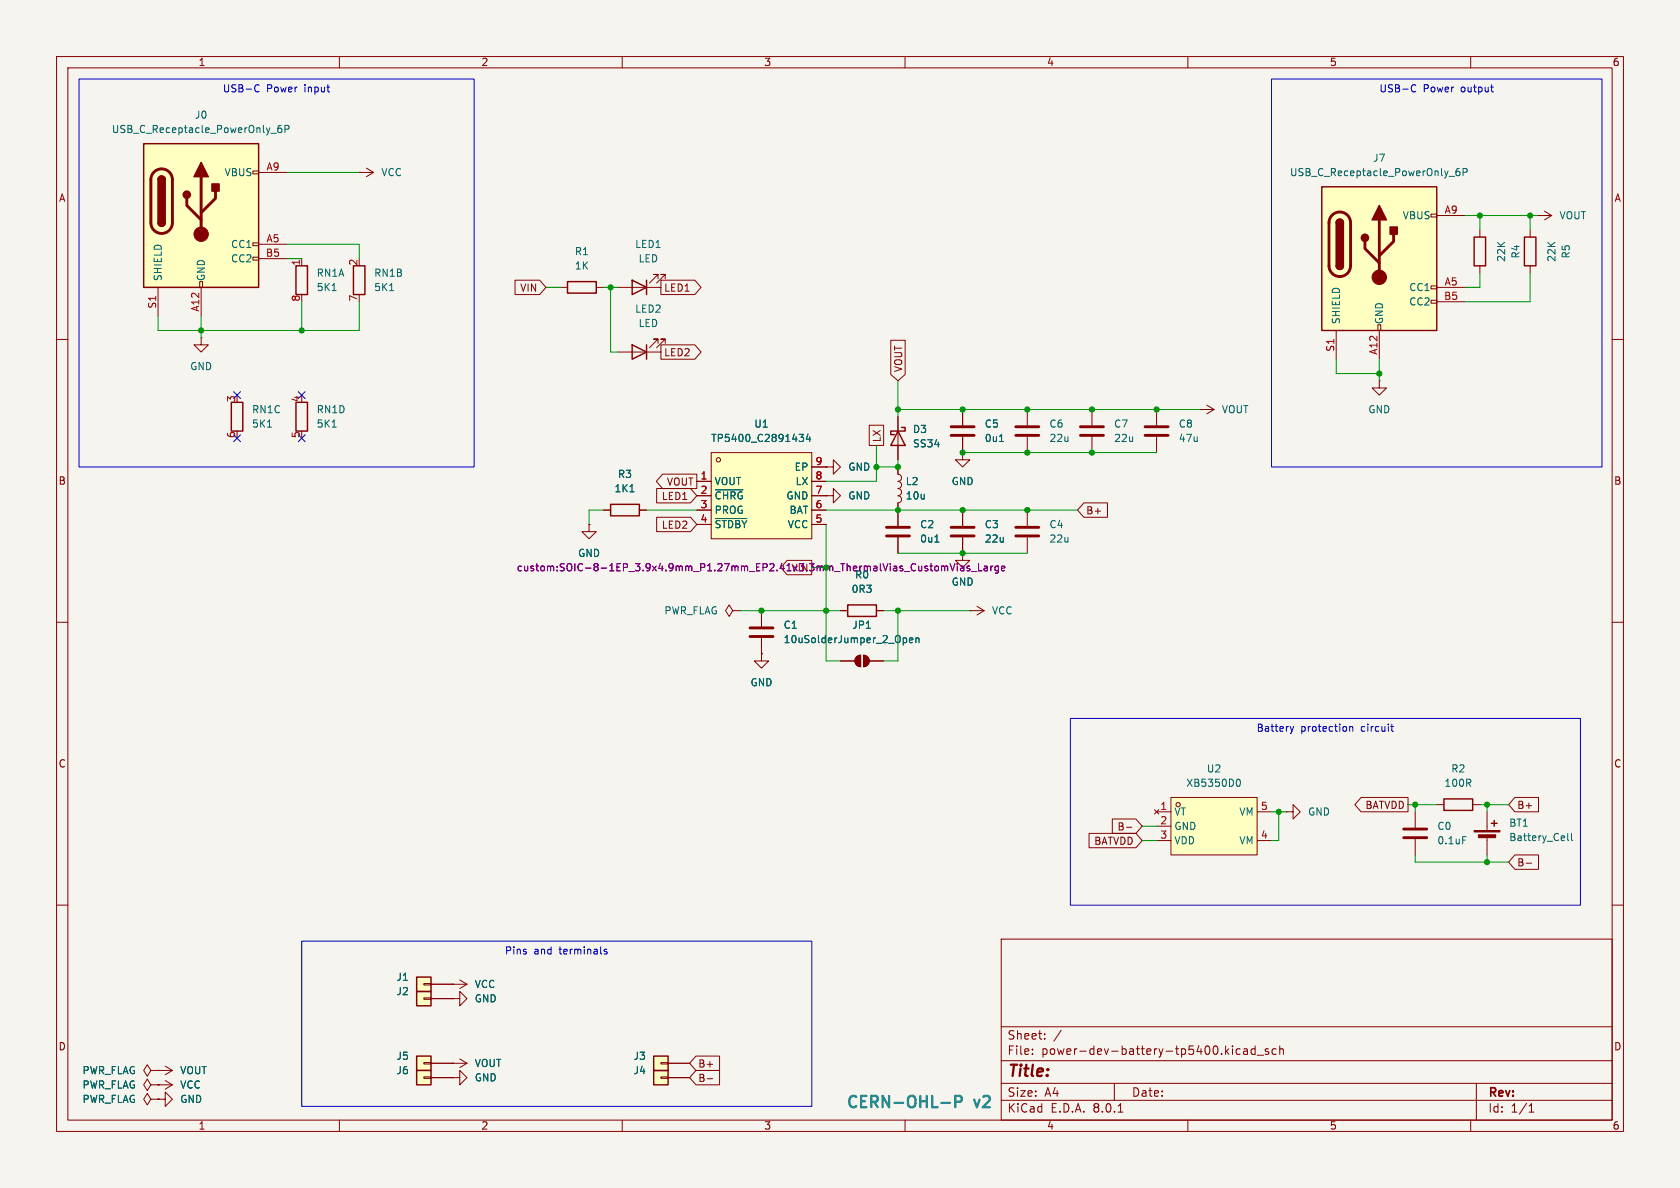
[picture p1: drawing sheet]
<svg xmlns="http://www.w3.org/2000/svg" width="297mm" height="210mm" viewBox="0 0 297 210" stroke-linecap="round" stroke-linejoin="round" font-family="sans-serif">
<path d="M0 0h297v210h-297z" fill="#f5f4ef" stroke="#f5f4ef" stroke-width=".18"/>
<g fill="none" stroke="#840000" stroke-width=".18">
<path d="M10 10h277v190h-277zM12 12h273v186h-273zM60 10v2M110 10v2M160 10v2M210 10v2M260 10v2M271.8 38.1h.1M271.8 38.1h2.5M273 37.3l1.3 .8M274.3 38.1l-1.3 .8M10 60h2"/>
<path d="M270.5 40.6v1.3M270.5 47v1.3M285 60h2M181.6 72.4v2.8M181.6 77.2v2.8M193 72.4v2.8M193 77.2v2.8M204.5 72.4v2.8M204.5 77.2v2.8M212.1 72.4h.1M212.1 72.4h2.5M213.4 71.6l1.2 .8"/>
<path d="M214.6 72.4l-1.2 .8M10 110h2M148.6 116.8h2.5M151.4 116.1l.7-.3v2.1a1.02 1.02 0 0 1-.9-.7 1.02 1.02 0 0 1 .2-1.1zM152.7 115.8a1.02 1.02 0 0 1 1 1 1.02 1.02 0 0 1-1 1.1zM153.7 116.8h2.5M285 110h2M10 160h2M285 160h2M177 166h108v32h-108zM60 198v2M110 198v2"/>
<path d="M160 198v2M177 194.5h108M177 191.5h108M177 187.5h108M177 181.5h108M182.5 186.3v.1M182.5 185.5v.1M184.7 183.6v.1M184.7 182.8v.1M187.6 182.1l-1.3 2M197 191.5v3M197.7 196.6h.8"/>
<path d="M210 198v2M219.2 185.5l-.4-.1-.3 .3v.4l.2 .2h.5M219.9 185.5h.6v.9M220.5 185.8h-.5a.29 .29 0 0 0-.2 .3 .29 .29 0 0 0 .2 .3l.5-.1M221.9 185.5l-.4-.1-.3 .3v.4l.1 .2h.6M221.9 184.9v1.5M222.2 186.5h1.2M224.2 185.5l-.3-.1-.2 .2v.2l.5 .2v.3h-.5M225.6 185.5l-.4-.1-.3 .3v.4l.1 .2h.6M226.2 185.5l.3-.1 .3 .1 .1 .9M226.2 184.9v1.5M260 198v2"/>
<path d="M261 191.5v6.5M270.3 196.6h.9M270.3 195.5l.4-.4v1.5"/>
</g>
<path d="M179.6 75.4h4M179.6 77h4M191 75.4h4.1M191 77h4.1M202.4 75.4h4.1M202.4 77h4.1" fill="none" stroke="#840000" stroke-width=".51"/>
<g fill="#840000" stroke="#840000" stroke-width=".18">
<path d="M151.4 116.1l.7-.3v2.1a1.02 1.02 0 0 1-.9-.7 1.02 1.02 0 0 1 .2-1.1z"/>
<path d="M152.7 115.8a1.02 1.02 0 0 1 1 1 1.02 1.02 0 0 1-1 1.1z"/>
</g>
<path d="M160.8 113.2l.6-.1-.1-.3h-.3l-.2 .1v.6h.5M161.9 112.9l.2-.1h.3l.1 .8M161.9 112.8v.8" fill="none" stroke="#006464" stroke-width=".18"/>
<path d="M269.5 41.9h2v5.1h-2z" fill="none" stroke="#840000" stroke-width=".25"/>
<path d="M233.7 33h20.3v25.4h-20.3z" fill="#ffffc2"/>
<g fill="none" stroke="#840000" stroke-width=".18">
<path d="M253 37.8h1v.6h-1zM254 38.1h5.1M236.2 58.4v5.1M243.6 57.4h.5v1h-.5zM243.8 58.4v5.1M253 53.1h1v.5h-1zM253 50.5h1v.6h-1zM254 50.8h5.1M254 53.3h5.1M261.6 40.6v1.3M261.6 47v1.3M158.7 73.7v7.6"/>
<path d="M170.2 72.4v2.8M170.2 77.2v2.8M243.8 67.3v1.3h1.3l-1.3 1.3-1.2-1.3h1.2M243.8 67.3h.1M146 87.6h1.3v1.3l1.3-1.3-1.3-1.2v1.2M146 87.6h.1M158.7 82.6v1.2a.64 .64 0 0 1 .7 .7 .64 .64 0 0 1-.7 .6 .64 .64 0 0 1 .7 .6 .64 .64 0 0 1-.7 .7 .64 .64 0 0 1 .7 .6 .64 .64 0 0 1-.7 .6 .63 .63 0 0 1 .7 .7 .63 .63 0 0 1-.7 .6v4.1M158.7 95v2.8M170.2 80v1.3h-1.3l1.3 1.3 1.2-1.3h-1.2M170.2 80h.1M170.2 97.8v1.3h-1.3l1.3 1.2 1.2-1.2h-1.2M170.2 97.8h.1"/>
<path d="M170.2 90.2v2.8M170.2 95v2.8M181.6 90.2v2.8M181.6 95v2.8M134.6 115.6v1.2h-1.3l1.3 1.3 1.3-1.3h-1.3M134.6 115.6h.1M148.6 108h1.3M154.9 108h1.3M171.4 108h.1M171.4 108h2.6M172.7 107.2l1.3 .8M174 108l-1.3 .7"/>
<path d="M250.2 143.5v2.8M250.2 148.3v2.8M254 142.2h1.3M260.3 142.2h1.3M262.9 143.5v3.3M262.9 147.8v3.3M27.9 194.3h1.3v-1.3l1.3 1.3-1.3 1.3v-1.3M27.9 194.3h.1"/>
</g>
<path d="M233.7 33h20.3v25.4h-20.3zM236.2 39.4a.64 .64 0 0 1 .7-.7 .64 .64 0 0 1 .6 .7M236.2 47a.64 .64 0 0 0 .7 .6 .64 .64 0 0 0 .6-.6M260.6 41.9h2v5.1h-2zM158.7 76.2l1.3 2.5h-2.5zM159.4 75.6h.6v.6h-2.5v.6h.6M149.9 106.9h5v2.1h-5zM255.3 141.2h5v2.1h-5zM263.7 145.5h1M264.2 145v1.1" fill="none" stroke="#840000" stroke-width=".25"/>
<g fill="none" stroke="#840000" stroke-width=".51">
<path d="M235.5 38a1.91 1.91 0 0 1 2.1-.4 1.91 1.91 0 0 1 1.2 1.8v7.6a1.91 1.91 0 0 1-1.9 1.9 1.91 1.91 0 0 1-2-1.9l.1-7.8 .1-.6zM243.8 38.9v10.1M241.3 42.7v1.2l2.5 2.6M246.4 41.4v1.3l-2.6 2.5M168.1 75.4h4.1M168.1 77h4.1M156.7 93.2h4.1M156.7 94.7h4.1M168.1 93.2h4.1M168.1 94.7h4.1M179.6 93.2h4M179.6 94.7h4"/>
<path d="M248.2 146.6h4M248.2 148.1h4"/>
</g>
<g fill="#840000" stroke="#840000" stroke-width=".25">
<path d="M236.2 47h1.3a.64 .64 0 0 1-.6 .6 .64 .64 0 0 1-.7-.6z"/>
<path d="M236.2 39.4h1.3v7.6h-1.3z"/>
<path d="M236.4 38.9a.64 .64 0 0 1 .7-.1 .64 .64 0 0 1 .4 .6h-1.3z"/>
<path d="M243.8 36.3l1.3 2.6h-2.5z"/>
<path d="M245.7 40.1h1.3v1.3h-1.3z"/>
<circle cx="241.3" cy="42" r=".63"/>
</g>
<g fill="#840000" stroke="#840000" stroke-width=".18">
<path d="M260.6 146.8h4.6v.3h-4.6z"/>
<path d="M261.4 147.6h3v.5h-3z"/>
<circle cx="243.8" cy="49" r="1.27"/>
</g>
<path d="M256.2 31.2h.9M258 29.8l-.4 .1a.85 .85 0 0 0 0 1.2l.5-.2v-.4l-.2-.2h-.4l-.1 .2M258.7 30.5l.6-.1 .1-.2-.1-.3-.6-.1v1.3M176.7 78h.7M165.3 95.8h.7M258.6 147.9h.6M277.2 147.3v1.1l.1 .2M277.8 147.3v1.1l.2 .2" fill="none" stroke="#006464" stroke-width=".18"/>
<path d="M125.7 80h17.8v15.3h-17.8z" fill="#ffffc2"/>
<g fill="none" stroke="#840000" stroke-width=".18">
<path d="M99.1 50.8h1.2M105.4 50.8h1.3M109.2 50.8h7.6M116.3 49.3v-.8h-.7h.7l-1.5 1.5M117.6 49.3v-.8h-.8h.8l-1.5 1.5M109.2 62.2h7.6M116.3 60.7v-.8h-.7h.7l-1.5 1.6M117.6 60.7v-.8h-.8h.8l-1.5 1.6M104.1 92.7v1.3h-1.2l1.2 1.3 1.3-1.3h-1.3M104.1 92.7h.1M106.7 90.2h1.2M113 90.2h1.3"/>
<path d="M123.2 85.1h2.5M123.2 87.6h2.5M123.2 90.2h2.5M123.2 92.7h2.5M125.7 80h17.8v15.3h-17.8zM143.5 85.1h2.5M143.5 87.6h2.5M143.5 90.2h2.5M143.5 92.7h2.5M143.5 82.6h2.5"/>
<circle cx="127" cy="81.3" r=".38"/>
</g>
<path d="M141.3 76.8h.8l-.5 .5 .4 .1 .1 .4-.3 .2h-.3M142.8 76.7l-.3 .9h.8M143.1 77.2v.8M111.4 86.9h.7M126.5 86.6h4.9M126.5 91.7h5.5" fill="none" stroke="#006464" stroke-width=".18"/>
<g fill="none" stroke="#840084" stroke-width=".18">
<path d="M168 99.6l.4 1.3 .4-1.3M169.2 99.6v.2M173 99.6v1.3h.6M166.5 100.1v.8M166.5 100.2l.3-.1 .2 .1M167 100.2l.2-.1h.3v.8M167 100.2v.7M169.2 100.1v.8M169.8 100.1h.5l.1 .8M170.4 100.4h-.4l-.2 .2 .2 .3 .4-.1M171.4 100.1h-.3l-.2 .1 .1 .2 .4 .1v.3h-.5M171.7 101h1"/>
<path d="M174 100.1h.5l.1 .8M174.6 100.4h-.5l-.1 .2 .1 .3 .5-.1M175.2 100.1v.8M175.5 100.1l-.3 .2M176.5 100.1h-.4l-.2 .2 .1 .5h.5M176.5 100.1v1l-.2 .2h-.3M177 100.5l.6-.1v-.3h-.4l-.2 .1 .1 .6h.5"/>
</g>
<path d="M100.3 49.8h5.1v2h-5.1zM111.8 49.5l2.5 1.3-2.5 1.3zM114.3 49.5v2.6M111.8 61l2.5 1.2-2.5 1.3zM114.3 61v2.5M107.9 89.2h5.1v2h-5.1z" fill="none" stroke="#840000" stroke-width=".25"/>
<path d="M73.7 175.3h2.5v2.5h-2.5z" fill="#ffffc2"/>
<path d="M74.9 176.4h1.3v.3h-1.3zM76.2 176.5h3.8M80 176.5h1.3v1.3l1.2-1.3-1.2-1.2v1.2M80 176.5h.1M80 174h.1M80 174h2.5M81.3 173.2l1.2 .8M82.5 174l-1.2 .8" fill="none" stroke="#840000" stroke-width=".18"/>
<path d="M73.7 175.3h2.5v2.5h-2.5z" fill="none" stroke="#840000" stroke-width=".25"/>
<path d="M73.7 172.7h2.5v2.6h-2.5z" fill="#ffffc2"/>
<path d="M74.9 173.9h1.3v.2h-1.3zM76.2 174h3.8" fill="none" stroke="#840000" stroke-width=".18"/>
<path d="M73.7 172.7h2.5v2.6h-2.5z" fill="none" stroke="#840000" stroke-width=".25"/>
<path d="M115.6 189.2h2.5v2.6h-2.5z" fill="#ffffc2"/>
<path d="M116.8 190.4h1.3v.2h-1.3zM118.1 190.5h3.8" fill="none" stroke="#840000" stroke-width=".18"/>
<path d="M115.6 189.2h2.5v2.6h-2.5z" fill="none" stroke="#840000" stroke-width=".25"/>
<path d="M115.6 186.7h2.5v2.5h-2.5z" fill="#ffffc2"/>
<g fill="none" stroke="#840000" stroke-width=".18">
<path d="M146 82.6h1.3v1.2l1.3-1.2-1.3-1.3v1.3M146 82.6h.1M26.7 189.2l-.7-1-.6 1 .6 1 .7-1h1.2M26.7 194.3l-.7-1-.6 1 .6 1 .7-1h1.2M26.7 191.8l-.7-1-.6 1 .6 1 .7-1h1.2M27.9 189.2h.1M27.9 194.3h.1M27.9 191.8h.1M27.9 189.2h2.6M27.9 191.8h2.6M29.2 188.5l1.3 .7M29.2 191l1.3 .8"/>
<path d="M30.5 189.2l-1.3 .8M30.5 191.8l-1.3 .7M80 190.5h1.3v1.3l1.2-1.3-1.2-1.3v1.3M80 190.5h.1M116.8 187.8h1.3v.3h-1.3zM118.1 188h3.8"/>
</g>
<path d="M115.6 186.7h2.5v2.5h-2.5z" fill="none" stroke="#840000" stroke-width=".25"/>
<path d="M73.7 186.7h2.5v2.5h-2.5z" fill="#ffffc2"/>
<path d="M74.9 187.8h1.3v.3h-1.3zM76.2 188h3.8" fill="none" stroke="#840000" stroke-width=".18"/>
<path d="M73.7 186.7h2.5v2.5h-2.5z" fill="none" stroke="#840000" stroke-width=".25"/>
<path d="M73.7 189.2h2.5v2.6h-2.5z" fill="#ffffc2"/>
<g fill="none" stroke="#840000" stroke-width=".18">
<path d="M63.5 30.5h.1M63.5 30.5h2.5M64.8 29.7l1.2 .8M66 30.5l-1.2 .7M35.6 59.7v1.3h1.2l-1.2 1.2-1.3-1.2h1.3M35.6 59.7h.1M129.5 108l-.6-1.1-.6 1.1 .6 1 .6-1h1.3M130.8 108h.1M134.6 108v2.7M134.6 112.8v2.8M227.3 143.5h1.3v-1.3l1.3 1.3-1.3 1.3v-1.3M227.3 143.5h.1"/>
<path d="M74.9 190.4h1.3v.2h-1.3zM76.2 190.5h3.8M80 188h.1M80 188h2.5M81.3 187.2l1.2 .8M82.5 188l-1.2 .7"/>
</g>
<path d="M40.9 71.1h2v5.1h-2zM73.7 189.2h2.5v2.6h-2.5z" fill="none" stroke="#840000" stroke-width=".25"/>
<path d="M132.6 111h4.1M132.6 112.5h4.1" fill="none" stroke="#840000" stroke-width=".51"/>
<path d="M47.3 75.5h.7" fill="none" stroke="#006464" stroke-width=".18"/>
<path d="M207 141h15.2v10.1h-15.2z" fill="#ffffc2"/>
<g fill="none" stroke="#840000" stroke-width=".18">
<path d="M204.1 143.1l.8 .8M204.5 143.5h2.5M204.5 146.1h2.5M204.5 148.6h2.5M204.9 143.1l-.8 .8M207 141h15.2v10.1h-15.2zM222.2 143.5h2.6M222.2 148.6h2.6"/>
<circle cx="208.3" cy="142.2" r=".38"/>
</g>
<path d="M58.7 75.5h.7M218.7 137.9l.2-.2a.68 .68 0 0 1 .4 .7 .68 .68 0 0 1-.4 .6l-.2-.1" fill="none" stroke="#006464" stroke-width=".18"/>
<path d="M52.3 71.1h2.1v5.1h-2.1z" fill="none" stroke="#840000" stroke-width=".25"/>
<path d="M25.4 25.4h20.3v25.4h-20.3z" fill="#ffffc2"/>
<g fill="none" stroke="#840000" stroke-width=".18">
<path d="M44.7 30.2h1v.5h-1zM45.7 30.5h5.1M27.9 50.8v5.1M35.3 49.8h.5v1h-.5zM35.6 50.8v5.1M44.7 45.5h1v.5h-1zM44.7 42.9h1v.5h-1zM45.7 43.2h5.1M45.7 45.7h5.1M53.3 45.7v1.3M91.1 49.5h4.3l1.1 1.3-1.1 1.3h-4.3zM116.8 49.5h6l1.1 1.3-1.1 1.3h-6z"/>
<path d="M116.8 61h6l1.1 1.2-1.1 1.3h-6zM153.7 75.2h2.5v3.5h-2.5zM157.5 60.1h2.5v6.1l-1.3 1.1-1.2-1.1zM158.7 73.7v2.5M158.7 78.7v2.6M170.2 72.4v2.8M170.2 77.2v2.8M104.1 92.7h.1M106.7 90.2h1.2M113 90.2h1.3M116.1 91.4h6l1.1 1.3-1.1 1.3h-6zM116.1 86.4h6l1.1 1.2-1.1 1.3h-6z"/>
<path d="M117.1 83.8h6.1v2.6h-6.1l-1.1-1.3zM123.2 90.2h2.5M123.2 85.1h2.5M123.2 87.6h2.5M123.2 92.7h2.5M139.2 99.1h4.3v2.5h-4.3l-1.2-1.3zM143.5 90.2h2.5M143.5 85.1h2.5M143.5 87.6h2.5M143.5 92.7h2.5M143.5 82.6h2.5M146 82.6h.1"/>
<path d="M146 87.6h.1M158.7 82.6v1.2M158.7 88.9v4.1M158.7 95v2.8M170.2 97.8h.1M170.2 80h.1M170.2 90.2v2.8M170.2 95v2.8M191.6 88.9h4.2v2.5h-4.2l-1.1-1.2zM134.6 115.6h.1M134.6 108v2.7M134.6 112.8v2.8"/>
<path d="M148.6 108h1.3M148.6 116.8h2.5M153.7 116.8h2.5M154.9 108h1.3M192.5 147.3h8.3l1.1 1.3-1.1 1.3h-8.3zM196.6 144.8h4.2l1.1 1.3-1.1 1.2h-4.2zM199.1 146.2h1M240.6 141h8.3v2.5h-8.3l-1.1-1.3zM267.8 151.1h4.2v2.6h-4.2l-1.1-1.3zM267.8 141h4.2v2.5h-4.2l-1.1-1.3zM269.8 152.6h1M76.2 174h3.8"/>
<path d="M76.2 176.5h3.8M80 174h.1M80 176.5h.1M27.9 191.8h.1M27.9 194.3h.1M27.9 189.2h.1M76.2 190.5h3.8M76.2 188h3.8M80 188h.1M80 190.5h.1M118.1 190.5h3.8M118.1 188h3.8"/>
<path d="M123 189.2h4.2v2.6h-4.2l-1.1-1.3zM123 186.7h4.2v2.5h-4.2l-1.1-1.2zM125 190.7h1"/>
</g>
<path d="M25.4 25.4h20.3v25.4h-20.3zM27.9 39.4a.64 .64 0 0 0 .7 .6 .64 .64 0 0 0 .6-.6M27.9 31.8a.64 .64 0 0 1 .7-.7 .64 .64 0 0 1 .6 .7M52.3 47h2.1v5.1h-2.1zM62.5 47h2v5.1h-2z" fill="none" stroke="#840000" stroke-width=".25"/>
<path d="M27.2 30.4a1.91 1.91 0 0 1 2.1-.4 1.91 1.91 0 0 1 1.2 1.8v7.6a1.91 1.91 0 0 1-1.9 1.9 1.91 1.91 0 0 1-1.9-1.9v-7.8l.1-.6zM33 35.1v1.2l2.6 2.6M35.6 31.2v10.2M38.1 33.8v1.3l-2.5 2.5" fill="none" stroke="#840000" stroke-width=".51"/>
<g fill="#840000" stroke="#840000" stroke-width=".25">
<path d="M27.9 39.4h1.3a.64 .64 0 0 1-.6 .6 .64 .64 0 0 1-.7-.6z"/>
<path d="M27.9 31.8h1.3v7.6h-1.3z"/>
<path d="M28.1 31.3a.64 .64 0 0 1 .7-.1 .64 .64 0 0 1 .4 .6h-1.3z"/>
<path d="M35.6 28.7l1.2 2.5h-2.5z"/>
<path d="M37.5 32.5h1.2v1.3h-1.2z"/>
<circle cx="33" cy="34.4" r=".63"/>
</g>
<circle cx="35.6" cy="41.4" r="1.27" fill="#840000" stroke="#840000" stroke-width=".18"/>
<g fill="none" stroke="#006464" stroke-width=".18">
<path d="M47.9 23.6h1M49.7 22.2h-.4a.86 .86 0 0 0 0 1.2l.5-.1v-.4l-.2-.2h-.4l-.1 .2M50.4 22.8h.6l.1-.2-.1-.3-.6-.1v1.2M58.7 51.4h.7M68.9 51.4h.7M141.3 76.8h.8l-.5 .5 .4 .1 .1 .4-.3 .2h-.3M142.8 76.7l-.3 .9h.8M143.1 77.2v.8M176.7 78h.7M111.4 86.9h.7M126.5 86.6h4.9M126.5 91.7h5.5"/>
<path d="M165.3 95.8h.7M160.8 113.2l.6-.1-.1-.3h-.3l-.2 .1v.6h.5M161.9 112.9l.2-.1h.3l.1 .8M161.9 112.8v.8"/>
</g>
<path d="M166.4 195h1.5M168.9 194.8h.8a.54 .54 0 0 0 .4-.5 .54 .54 0 0 0-.4-.6h-.8v2" fill="none" stroke="#0099b0" stroke-width=".4"/>
<g fill="none" stroke="#0000c2" stroke-width=".18">
<path d="M14 14h69.8v68.6h-69.8zM45.3 15h.3l.2 .1M45.8 16.1l-.2 .1h-.3M224.8 14h58.4v68.6h-58.4zM249.7 15h.3l.3 .1M250.3 16.1l-.3 .1h-.3M263.5 15.4h.5M263.8 16.2h.2M189.2 127h90.2v33h-90.2zM228.1 128.4l.3 .9M228.4 129.3l-.2 .3M228.7 128.4l-.3 .9"/>
<path d="M238.6 128.4v.9M238.6 128.5l.2-.1 .3 .1 .1 .8M245.9 128.4h.4M246 128v1.1l.3 .2M53.3 166.4h90.2v29.2h-90.2zM107.3 167.9l-.3-.1-.2 .2 .1 .2 .4 .1v.3h-.5"/>
</g>
<g fill="none" stroke="#009600" stroke-width=".18">
<path d="M50.8 30.5h12.7M259.1 38.1h12.7M261.6 38.1v2.5M270.5 38.1v2.5M35.6 55.9v3.8M50.8 43.2h12.7v2.5M50.8 45.7h2.5M53.3 53.3v5.1M63.5 53.3v5.1h-35.6v-2.5M96.5 50.8h2.6M106.7 50.8h2.5M107.9 50.8v11.4h1.3"/>
<path d="M261.6 48.3v2.5h-2.5M270.5 48.3v5h-11.4M154.9 78.7v6.4h-8.9M158.7 67.3v6.4M158.7 72.4h53.4M236.2 63.5v2.5h7.6M243.8 63.5v3.8M106.7 90.2h-2.6v2.5M114.3 90.2h8.9M146 92.7v24.1h2.6M146 90.2h44.5M158.7 81.3v1.3h-3.8"/>
<path d="M158.7 97.8h22.9M170.2 80h34.3M130.8 108h17.8M156.2 108h15.2M158.7 108v8.8h-2.5M201.9 146.1h2.6M201.9 148.6h2.6M224.8 143.5h2.5M226.1 143.5v5.1h-1.3M248.9 142.2h5.1M250.2 142.2v1.3M250.2 151.1v1.3h16.5"/>
<path d="M261.6 142.2h5.1M262.9 142.2v1.3M262.9 151.1v1.3"/>
</g>
<path d="M41.3 69.2l1.2 1.3M41.3 76.9l1.2 1.2M42.5 69.2l-1.2 1.3M42.5 76.9l-1.2 1.2M52.7 69.2l1.2 1.3M52.7 76.9l1.2 1.2M53.9 69.2l-1.2 1.3M53.9 76.9l-1.2 1.2" fill="none" stroke="#000084" stroke-width=".18"/>
<g fill="none" stroke="#840084" stroke-width=".18">
<path d="M168 99.6l.4 1.3 .4-1.3M169.2 99.6v.2M173 99.6v1.3h.6M166.5 100.1v.8M166.5 100.2l.3-.1 .2 .1M167 100.2l.2-.1h.3v.8M167 100.2v.7M169.2 100.1v.8M169.8 100.1h.5l.1 .8M170.4 100.4h-.4l-.2 .2 .2 .3 .4-.1M171.4 100.1h-.3l-.2 .1 .1 .2 .4 .1v.3h-.5M171.7 101h1"/>
<path d="M174 100.1h.5l.1 .8M174.6 100.4h-.5l-.1 .2 .1 .3 .5-.1M175.2 100.1v.8M175.5 100.1l-.3 .2M176.5 100.1h-.4l-.2 .2 .1 .5h.5M176.5 100.1v1l-.2 .2h-.3M177 100.5l.6-.1v-.3h-.4l-.2 .1 .1 .6h.5"/>
</g>
<g fill="#009600" stroke="#009600" stroke-width=".18">
<circle cx="35.6" cy="58.4" r=".46"/>
<circle cx="53.3" cy="58.4" r=".46"/>
<circle cx="243.8" cy="66" r=".46"/>
<circle cx="262.9" cy="142.2" r=".46"/>
<circle cx="226.1" cy="143.5" r=".46"/>
<circle cx="250.2" cy="142.2" r=".46"/>
<circle cx="262.9" cy="152.4" r=".46"/>
<circle cx="170.2" cy="90.2" r=".46"/>
<circle cx="170.2" cy="97.8" r=".46"/>
<circle cx="158.7" cy="108" r=".46"/>
<circle cx="158.7" cy="90.2" r=".46"/>
<circle cx="170.2" cy="80" r=".46"/>
<circle cx="170.2" cy="72.4" r=".46"/>
<circle cx="158.7" cy="82.6" r=".46"/>
<circle cx="181.6" cy="80" r=".46"/>
<circle cx="181.6" cy="90.2" r=".46"/>
<circle cx="261.6" cy="38.1" r=".46"/>
<circle cx="270.5" cy="38.1" r=".46"/>
<circle cx="181.6" cy="72.4" r=".46"/>
<circle cx="193" cy="80" r=".46"/>
<circle cx="193" cy="72.4" r=".46"/>
<circle cx="204.5" cy="72.4" r=".46"/>
<circle cx="146" cy="108" r=".46"/>
<circle cx="134.6" cy="108" r=".46"/>
<circle cx="154.9" cy="82.6" r=".46"/>
<circle cx="158.7" cy="72.4" r=".46"/>
<circle cx="107.9" cy="50.8" r=".46"/>
</g>
<text font-size="2.8" fill="#840000" x="178" y="190.9">Title:</text>
<g font-size="2.8" fill="#0099b0">
<text x="149.4" y="196.4">CERN-OHL-P</text>
<text x="172.3" y="196.4">v2</text>
</g>
<g font-size="2.1" fill="#840000">
<text x="178" y="184">Sheet:</text>
<text x="178" y="186.7">File:</text>
<text x="184.1" y="186.7">power-dev-battery-tp5400.kicad_sch</text>
<text x="178" y="196.9">KiCad</text>
<text x="178" y="194.1">Size:</text>
<text x="184.7" y="194.1">A4</text>
<text x="185.7" y="196.9">E.D.A.</text>
<text x="193.3" y="196.9">8.0.1</text>
<text x="200" y="194.1">Date:</text>
<text x="263" y="194.3">Rev:</text>
<text x="263" y="196.9">Id:</text>
<text x="267.1" y="196.9">1/1</text>
</g>
<g font-size="1.8" fill="#840000">
<text x="35" y="11.9">1</text>
<text x="85" y="11.9">2</text>
<text x="135" y="11.9">3</text>
<text x="185" y="11.9">4</text>
<text x="235" y="11.9">5</text>
<text x="285" y="11.9">6</text>
<text x="10.3" y="35.9">A</text>
<text x="285.3" y="35.9">A</text>
<text x="91.9" y="51.8">VIN</text>
<text x="117.3" y="51.8">LED1</text>
<text x="117.3" y="63.2">LED2</text>
<text x="159.7" y="65.9" transform="rotate(-90 159.7 65.9)">VOUT</text>
<text x="155.9" y="78.3" transform="rotate(-90 155.9 78.3)">LX</text>
<text x="10.3" y="85.9">B</text>
<text x="116.9" y="88.6">LED1</text>
<text x="117.8" y="86">VOUT</text>
<text x="285.3" y="85.9">B</text>
<text x="116.9" y="93.7">LED2</text>
<text x="191.9" y="91.1">B+</text>
<text x="10.3" y="135.9">C</text>
<text x="285.3" y="135.9">C</text>
<text x="241.3" y="143.2">BATVDD</text>
<text x="268.1" y="143.2">B+</text>
<text x="193.3" y="149.5">BATVDD</text>
<text x="197.5" y="147">B-</text>
<text x="268.1" y="153.4">B-</text>
<text x="10.3" y="185.9">D</text>
<text x="285.3" y="185.9">D</text>
<text x="123.3" y="191.5">B-</text>
<text x="123.3" y="188.9">B+</text>
<text x="35" y="199.9">1</text>
<text x="85" y="199.9">2</text>
<text x="135" y="199.9">3</text>
<text x="185" y="199.9">4</text>
<text x="235" y="199.9">5</text>
<text x="285" y="199.9">6</text>
</g>
<g font-size="1.8" fill="#0000c2">
<text x="39.3" y="16.6">USB-C</text>
<text x="47.1" y="16.6">Power</text>
<text x="53.9" y="16.6">input</text>
<text x="243.8" y="16.6">USB-C</text>
<text x="251.6" y="16.6">Power</text>
<text x="258.4" y="16.6">output</text>
<text x="222.1" y="129.7">Battery</text>
<text x="229.9" y="129.7">protection</text>
<text x="240.7" y="129.7">circuit</text>
<text x="89.2" y="169">Pins</text>
<text x="94.4" y="169">and</text>
<text x="99" y="169">terminals</text>
</g>
<g font-size="1.8" fill="#006464">
<text x="19.7" y="23.7">USB_C_Receptacle_PowerOnly_6P</text>
<text x="34.4" y="21.2">J0</text>
<text x="242.6" y="28.8">J7</text>
<text x="39.6" y="31.3">VBUS</text>
<text x="67.3" y="31.3">VCC</text>
<text x="228" y="31.3">USB_C_Receptacle_PowerOnly_6P</text>
<text x="247.9" y="39">VBUS</text>
<text x="275.6" y="39">VOUT</text>
<text x="40.8" y="44">CC1</text>
<text x="40.8" y="46.6">CC2</text>
<text x="101.5" y="45.3">R1</text>
<text x="101.5" y="47.9">1K</text>
<text x="112.2" y="44">LED1</text>
<text x="112.8" y="46.6">LED</text>
<text x="266.3" y="46.4" transform="rotate(-90 266.3 46.4)">22K</text>
<text x="268.8" y="45.8" transform="rotate(-90 268.8 45.8)">R4</text>
<text x="275.2" y="46.4" transform="rotate(-90 275.2 46.4)">22K</text>
<text x="277.7" y="45.8" transform="rotate(-90 277.7 45.8)">R5</text>
<text x="28.8" y="49.8" transform="rotate(-90 28.8 49.8)">SHIELD</text>
<text x="36.4" y="49.8" transform="rotate(-90 36.4 49.8)">GND</text>
<text x="55.9" y="49.1">RN1A</text>
<text x="55.9" y="51.7">5K1</text>
<text x="66" y="49.1">RN1B</text>
<text x="66" y="51.7">5K1</text>
<text x="249" y="51.7">CC1</text>
<text x="112.2" y="55.5">LED2</text>
<text x="112.8" y="58">LED</text>
<text x="237.1" y="57.4" transform="rotate(-90 237.1 57.4)">SHIELD</text>
<text x="244.7" y="57.4" transform="rotate(-90 244.7 57.4)">GND</text>
<text x="249" y="54.2">CC2</text>
<text x="33.5" y="65.6">GND</text>
<text x="44.5" y="73.3">RN1C</text>
<text x="44.5" y="75.8">5K1</text>
<text x="55.9" y="73.3">RN1D</text>
<text x="55.9" y="75.8">5K1</text>
<text x="133.2" y="75.8">U1</text>
<text x="161.3" y="76.7">D3</text>
<text x="174" y="75.8">C5</text>
<text x="185.4" y="75.8">C6</text>
<text x="196.9" y="75.8">C7</text>
<text x="208.3" y="75.8">C8</text>
<text x="215.9" y="73.3">VOUT</text>
<text x="241.8" y="73.3">GND</text>
<text x="125.6" y="78.3">TP5400_C2891434</text>
<text x="140.4" y="83.4">EP</text>
<text x="149.9" y="83.4">GND</text>
<text x="161.3" y="79.3">SS34</text>
<text x="174" y="78.3">0u1</text>
<text x="185.4" y="78.3">22u</text>
<text x="196.9" y="78.3">22u</text>
<text x="208.3" y="78.3">47u</text>
<text x="108.5" y="87.2">1K1</text>
<text x="109.1" y="84.7">R3</text>
<text x="126.2" y="86">VOUT</text>
<text x="126.2" y="88.5">~{CHRG}</text>
<text x="138.9" y="88.5">GND</text>
<text x="140.6" y="86">LX</text>
<text x="149.9" y="88.5">GND</text>
<text x="160" y="86">L2</text>
<text x="160" y="88.5">10u</text>
<text x="168.1" y="86">GND</text>
<text x="126.2" y="91">PROG</text>
<text x="126.2" y="93.6">~{STDBY}</text>
<text x="139.2" y="93.6">VCC</text>
<text x="139.5" y="91">BAT</text>
<text x="162.6" y="93.6">C2</text>
<text x="174" y="93.6">C3</text>
<text x="185.4" y="93.6">C4</text>
<text x="102.1" y="98.7">GND</text>
<text x="162.6" y="96.1">0u1</text>
<text x="174" y="96.1">22u</text>
<text x="185.4" y="96.1">22u</text>
<text x="150.5" y="105">0R3</text>
<text x="168.1" y="103.7">GND</text>
<text x="117.4" y="108.8">PWR_FLAG</text>
<text x="138.4" y="111.4">C1</text>
<text x="138.4" y="113.9">10u SolderJumper_2_Open</text>
<text x="150.6" y="111.4">JP1</text>
<text x="175.3" y="108.8">VCC</text>
<text x="132.6" y="121.5">GND</text>
<text x="213.3" y="136.8">U2</text>
<text x="256.5" y="136.8">R2</text>
<text x="209.6" y="139.3">XB5350D0</text>
<text x="255.3" y="139.3">100R</text>
<text x="207.5" y="144.4">VT</text>
<text x="207.5" y="146.9">GND</text>
<text x="207.5" y="149.5">VDD</text>
<text x="219" y="149.5">VM</text>
<text x="219" y="144.4">VM</text>
<text x="231.1" y="144.4">GND</text>
<text x="254" y="146.9">C0</text>
<text x="254" y="149.5">0.1uF</text>
<text x="266.7" y="146.3">BT1</text>
<text x="266.7" y="148.9">Battery_Cell</text>
<text x="70" y="173.6">J1</text>
<text x="70" y="176.1">J2</text>
<text x="83.8" y="177.4">GND</text>
<text x="83.8" y="174.9">VCC</text>
<text x="14.5" y="190.1">PWR_FLAG</text>
<text x="31.8" y="190.1">VOUT</text>
<text x="70" y="187.6">J5</text>
<text x="70" y="190.1">J6</text>
<text x="83.8" y="191.4">GND</text>
<text x="83.8" y="188.8">VOUT</text>
<text x="111.9" y="190.1">J4</text>
<text x="111.9" y="187.6">J3</text>
<text x="14.5" y="195.2">PWR_FLAG</text>
<text x="14.5" y="192.6">PWR_FLAG</text>
<text x="31.8" y="195.2">GND</text>
<text x="31.8" y="192.6">VCC</text>
</g>
<g font-size="1.8" fill="#a90000">
<text x="47" y="30.2">A9</text>
<text x="255.3" y="37.8">A9</text>
<text x="46.9" y="45.5">B5</text>
<text x="47" y="42.9">A5</text>
<text x="53.1" y="47.1" transform="rotate(-90 53.1 47.1)">1</text>
<text x="63.2" y="47.1" transform="rotate(-90 63.2 47.1)">2</text>
<text x="53.1" y="53.4" transform="rotate(-90 53.1 53.4)">8</text>
<text x="63.2" y="53.4" transform="rotate(-90 63.2 53.4)">7</text>
<text x="255.2" y="53.1">B5</text>
<text x="255.3" y="50.5">A5</text>
<text x="27.7" y="54.7" transform="rotate(-90 27.7 54.7)">S1</text>
<text x="35.3" y="55.2" transform="rotate(-90 35.3 55.2)">A12</text>
<text x="236" y="62.3" transform="rotate(-90 236 62.3)">S1</text>
<text x="243.6" y="62.8" transform="rotate(-90 243.6 62.8)">A12</text>
<text x="41.7" y="71.2" transform="rotate(-90 41.7 71.2)">3</text>
<text x="53.1" y="71.2" transform="rotate(-90 53.1 71.2)">4</text>
<text x="41.7" y="77.5" transform="rotate(-90 41.7 77.5)">6</text>
<text x="53.1" y="77.5" transform="rotate(-90 53.1 77.5)">5</text>
<text x="144.1" y="82.3">9</text>
<text x="123.8" y="84.8">1</text>
<text x="123.8" y="87.4">2</text>
<text x="123.8" y="89.9">3</text>
<text x="144.1" y="89.9">6</text>
<text x="144.1" y="87.4">7</text>
<text x="144.1" y="84.8">8</text>
<text x="123.8" y="92.5">4</text>
<text x="144.1" y="92.5">5</text>
<text x="205" y="143.3">1</text>
<text x="222.8" y="143.3">5</text>
<text x="205" y="145.8">2</text>
<text x="205" y="148.3">3</text>
<text x="222.8" y="148.3">4</text>
</g>
<text font-size="1.8" fill="#009600" x="91.2" y="101.2">custom:SOIC-8-1EP_3.9x4.9mm_P1.27mm_EP2.41x3.3mm_ThermalVias_CustomVias_Large</text>
<g font-size="1.8" fill="#840084">
<text x="139.8" y="101.3">VIN</text>
<text x="151.1" y="102.5">R0</text>
</g>
</svg>
